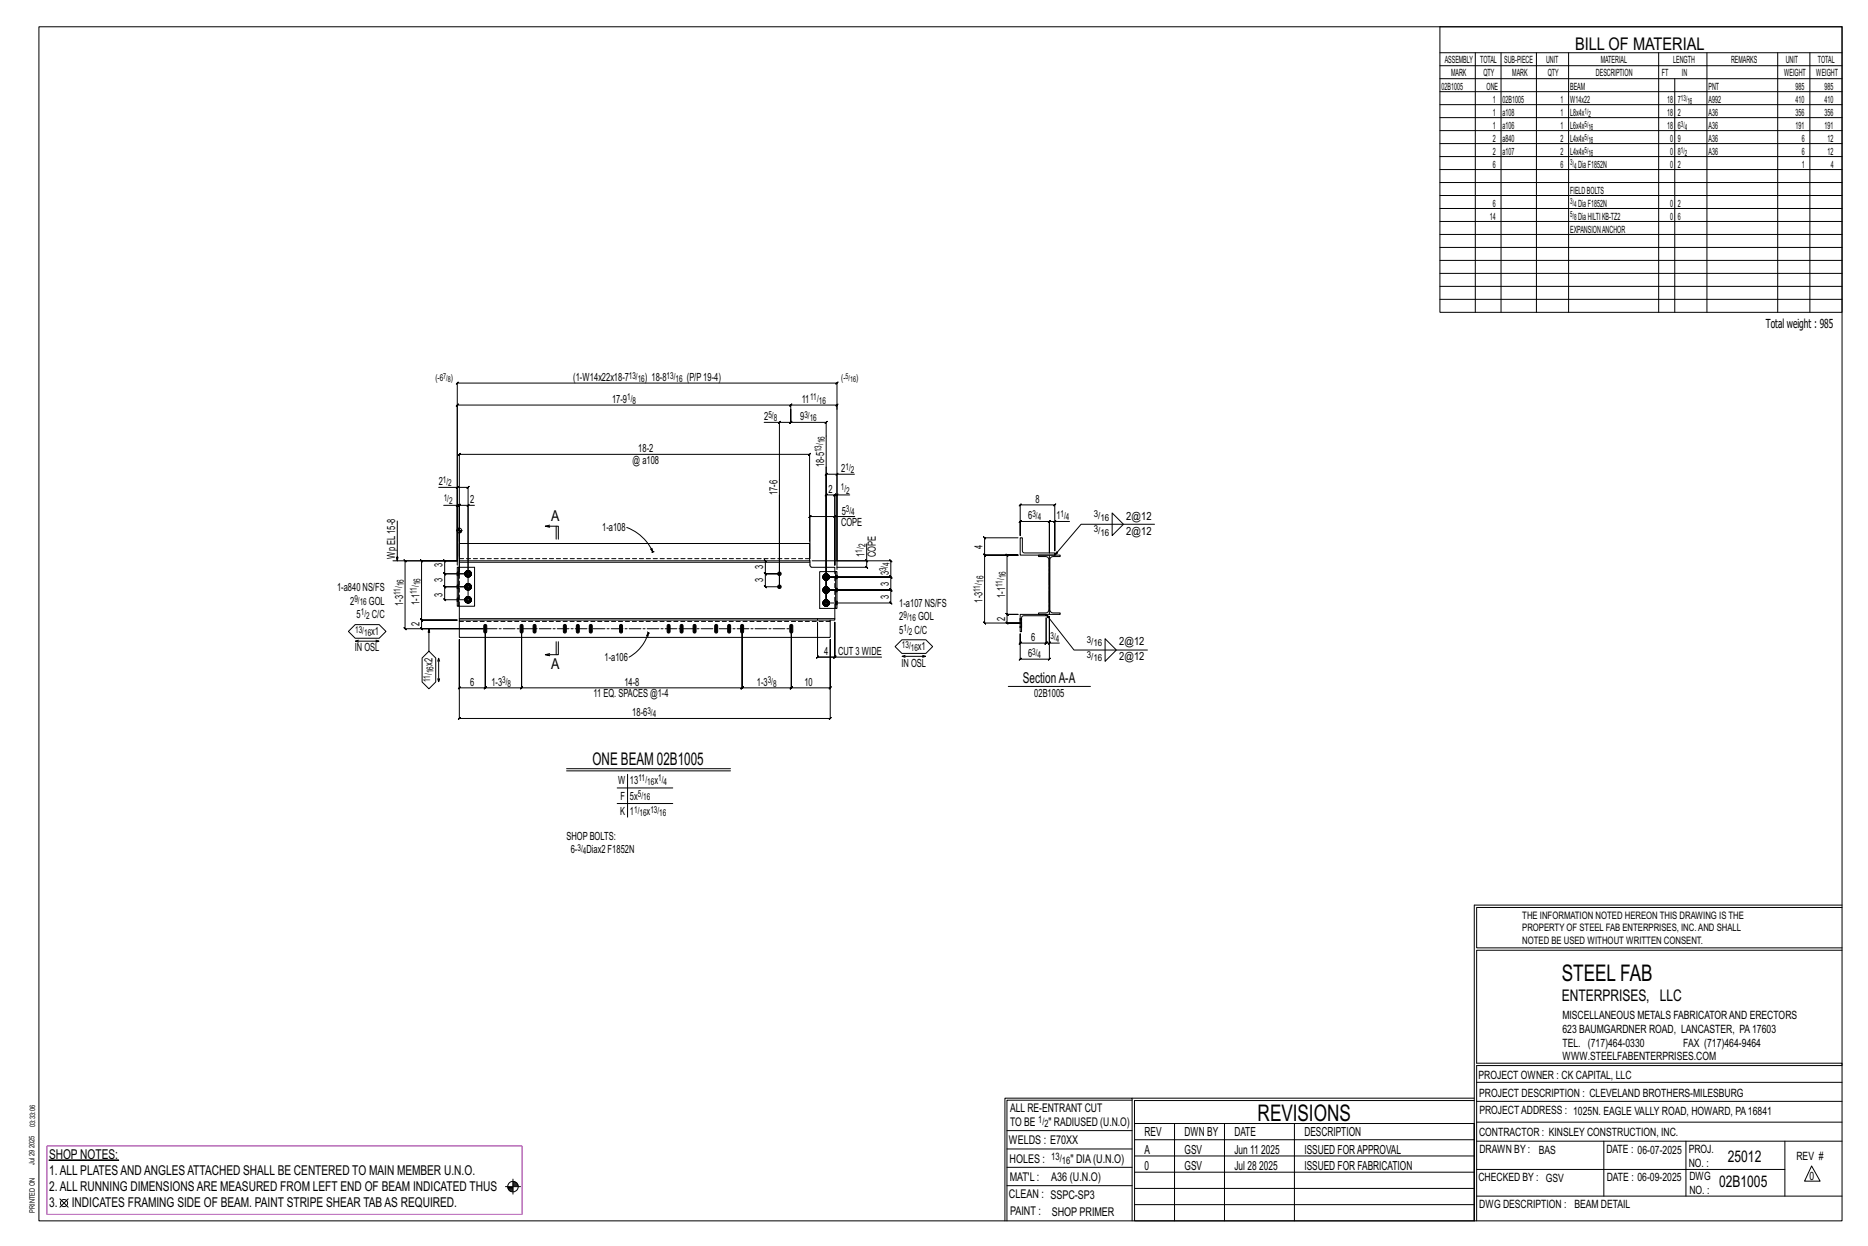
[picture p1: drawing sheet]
<svg xmlns="http://www.w3.org/2000/svg" width="914mm" height="610mm" viewBox="0 0 914 610" stroke-linecap="round" stroke-linejoin="round" font-family="sans-serif">
<g fill="#000" stroke="#000" stroke-width=".49">
<path d="M237 306h1v3a.7 .7 0 0 1 0 1 .7 .7 0 0 1-1-1zM255 306h1v3a.7 .7 0 0 1-1 1 .7 .7 0 0 1 0-1zM261 306h1v3a.7 .7 0 0 1 0 1 .7 .7 0 0 1-1-1zM276 306h1v3a.7 .7 0 0 1-1 1 .7 .7 0 0 1 0-1zM282 306h2v3a.7 .7 0 0 1-1 1 .7 .7 0 0 1-1-1zM289 306h1v3a.7 .7 0 0 1-1 1 .7 .7 0 0 1-1-1zM303 306h2v3a.7 .7 0 0 1-1 1 .7 .7 0 0 1-1-1zM327 306h1v3a.7 .7 0 0 1-1 1 .7 .7 0 0 1 0-1zM333 306h1v3a.7 .7 0 0 1 0 1 .7 .7 0 0 1-1-1zM339 306h2v3a.7 .7 0 0 1-1 1 .7 .7 0 0 1-1-1zM350 306h1v3a.7 .7 0 0 1 0 1 .7 .7 0 0 1-1-1zM356 306h2v3a.7 .7 0 0 1-1 1 .7 .7 0 0 1-1-1z"/>
<path d="M363 306h1v3a.7 .7 0 0 1-1 1 .7 .7 0 0 1 0-1zM387 306h1v3a.7 .7 0 0 1-1 1 .7 .7 0 0 1 0-1zM24 568h34z"/>
<circle cx="382" cy="281" r=".9"/>
<circle cx="382" cy="287" r=".9"/>
</g>
<g fill="none" stroke="#000" stroke-width=".49">
<path d="M19 13h883v584h-883zM705 13h197v140h-197zM705 26h197M705 32h197M705 39h197M722 26v127M735 26v127M752 26v127M768 26v127M812 26v127M820 39v114M836 26v127"/>
<path d="M870 26v127M886 26v127M705 45h197M705 51h197M705 58h197M705 64h197M705 70h197M705 77h197M705 83h197M705 89h197M705 96h197M705 102h197"/>
<path d="M705 108h197M705 115h197M705 121h197M705 127h197M705 134h197M705 140h197M705 146h197M387 198h23l-1 1 1-1v2M388 198l-1 1zM374 207h8v80h-7v1l-1-1h1v-6l-1-1 1 1h7h-7l-1-1 1 1v-7v1l-1-1h1M382 207h5l1-1-1 1v-7v7l1-1-1 1h17l1-1-1 1v88M382 206l-1 1z"/>
<path d="M387 200l1-2-1 1v-1h-163l-1 1 1-1v78M215 238h9v36M223 239l1-1zM224 238h5v1l1-1h-1v55h-11v1l-1-1h1v-6v1l-1-1h1h11h-11v1l-1-1h1v-6l-1-1 1 1h11M404 229v66v-63v1l1-1h-1h6M410 232l-1 1zM418 232h-8v42M194 255v19M217 247h7v27v-87l-1 1 1-1h186l-1 1 1-1v87h26l1 1-1-1v8l1 1-1-1h-32h32l1 1-1-1v7v-1l1 1h-1h-32h32v-1l1 1h-1v6l1 1-1-1h-32M223 248l1-1zM223 260h3M224 259v1"/>
<path d="M224 247h8M224 258v2M225 258v2M225 258v15M225 260v1M226 260h.1M229 248l1-1zM229 247v34M269 258l-2-1h6v7M269 257h-2M272 257v7M307 258a23 23 0 0 1 13 12"/>
<path d="M409 253v-1l-1 1zM409 253h-13l1-1-1 1v20M410 242l-1 1zM410 242h-1l-1 1 1-1v34v-23h9M416 242h-6v37M516 255h1l-1 1zM516 255h-2l-1 1 1-1v16v-16l-1 1 1-1h-15h1l-1 1v-1v7v-15v1l1-1h-1h17v1l1-1h-1v22v-14h8M544 251l6 5-6 6zM565 256h-36l-13 16M192 274h32M198 274h26h-18l1 1-1-1v29l1 1-1-1h18h-18l1 1-1-1v5v-1l1 1h-1h30h-38h1l-1-1v1v-34l1 1zM224 274h-6h-1l1 1v-1v7l-1-1 1 1h11"/>
<path d="M224 278h1v19h-1zM225 278h7v19h-7M225 266h171v8h-171zM225 272v-25l-1 1 1-1-1 1 1-1v34M225 274v1h171v-1M225 265v-43l-1 1 1-1h171v1l1-1h-1v43M225 275v3M229 279l-1 1M229 280l1-1v1M230 280l1 1M230 279l-1 1M230 280h1h-1"/>
<path d="M318 269l1-1 1 2zM320 270h-1M320 270h.1M396 275l1 2 12 1v2M409 276v-34l-1 1 1-1h-5h1l-1 1v-1v53M409 280h1v18h-1zM409 280h-8v18h8M424 274l1 1zM424 266v8h-26M424 274v4v-1l1 1h-1h-14M498 263h-16h-1l1 1v-1v9l-1-1 1 1h16h-16l-1-1 1 1v33l-1-1 1 1h18h-7l-1-1 1 1v-4l-1-1 1 1h5h-5l-1-1 1 1v-29l-1-1 1 1h5M499 263h1v6l1 1 15 1v1h-17z"/>
<path d="M508 272h11h-4l-1 2v24l1 2h4v1h-11v-1h4l1-2v-24l-1-2h-4zM225 297v6M228 293h.1M228 287h.1M228 281h.1M228 286v1M228 280v1M228 294l1 1M228 288h1M228 282h1M228 293v1M228 287v1"/>
<path d="M228 293v-1v1v1M228 287v-1v1v1v-1M228 280v1v1v-1M228 288l1 1M228 281l1 1M229 292h-1M229 286h-1M229 294l1 1M229 288h1M229 282h1M229 292l-1 1M229 292h1v1"/>
<path d="M229 286h1M230 292l1 1v1M230 286l1 1v1M230 292h-1M230 286h-1M230 294v1l-1-1M230 288h-1M230 281v1h-1M230 294h1h-1M230 287l1 1h-1M230 281h1l-1 1M230 293v1"/>
<path d="M230 287v1M230 281v1M230 292l1 1h-1M230 286h1l-1 1M231 293h.1M231 286v1M231 280v1M403 282h.1M403 289h.1M403 295h.1M403 288v1M403 294v1"/>
<path d="M403 283l1 1M403 290h1M403 296h1M403 282v1M403 295v1M403 282v-1v1v1M403 288v1v1v-1M403 295v-1v1v1v-1M404 283v1M404 289v1M404 296v1M404 281h-1"/>
<path d="M404 287l-1 1M404 294h-1M404 283l1 1M404 290h1M404 296h1M404 281v1M404 281h1v1M404 287v1M404 288l1-1v1M404 293v1M404 294h1M405 281l1 1v1"/>
<path d="M405 288l1 1M405 294l1 1v1M405 281h-1M405 287l-1 1M405 294h-1M405 283v1l-1-1M405 289v1h-1M405 296h-1M405 283h1h-1M405 289h1l-1 1M405 295l1 1h-1M405 282v1"/>
<path d="M405 289v1M405 295v1M405 281l1 1h-1M405 288h1h-1M405 294h1l-1 1M406 282h.1M406 288v1M406 294v1M409 298v5h-3M174 306h12l3 3-3 3h-12l-3-3zM174 314h11h-1M175 313l-1 1h1"/>
<path d="M184 313l1 1M210 308v11l-3 3v12l3 3 3-3v-12l-3-3M225 303h181v9h-181zM225 313v24h-1l1-1v1h13h-1l1-1v1v-29v29h-1l1-1v1h17l1-1-1 1v-29v29l1-1-1 1h108l1-1-1 1v-29v29l1-1-1 1h24l1-1-1 1v-29v29l1-1-1 1h19l1-1-1 1v-24v39l1-1-1 1h-181v-1l-1 1h1zM225 303h175M269 320h-2M272 314v6M273 314v6h-6l2 1M317 309v1M317 310v1zM317 310a20 20 0 0 1-9 12M317 310h1"/>
<path d="M400 303h9M441 313h12l4 3-4 4h-12l-3-4zM499 303h.1M499 307h.1M499 301h13h-11l-1 1v7h-1zM500 303h.1M500 307h.1M512 301l14 17h36M514 315v-1l-1 1zM514 315h-2l1-1-1 1v-13v13l1-1-1 1h-13l1-1-1 1v-5v12v1l1-1h-1h15l-1 1 1-1v-20v13h5M541 312l5 6-5 6zM214 324l1-2v2"/>
<path d="M214 332l1 2M215 322v12v-2M409 321l-1 1zM409 321h-9h1l-1 1v-1v-17v17v1l1-1h-1h9l-1 1 1-1v-17v17h23M442 321h11l-1 1M443 321h-1l1 1M452 321h1M494 336h40M277 376h81M277 377h81M307 379v21M302 386h27"/>
<path d="M302 393h27M722 443v154M722 443h180M902 444h-179v20h179M902 465h-179v55h179v1h-179v76M554 538h-61v59M554 537h168M722 538h-167v13M723 539h179M723 530h179M493 553h61M555 550h167v47h-167z"/>
<path d="M555 558h167M575 550v47M599 550v47M634 550v47M723 549h179M723 558h179M785 558v27M825 558v27M874 558v27M251 577v7M251 579h2M251 580h3"/>
<path d="M251 578h2M493 571h61M493 562h61M555 573h167M555 566h167M723 572h151M887 570l4 8h-8zM29 587l4 4M33 587l-4 4M247 581h8M249 581h2M249 582h2"/>
<path d="M250 583h1M492 597v-60h62v60M493 580h61M555 589h167M555 581h167M723 585h179"/>
<circle cx="225" cy="260" r="1.2"/>
<circle cx="31" cy="589" r="1.8"/>
<circle cx="251" cy="581" r="2.6"/>
</g>
<path d="M23 561h233v33h-233z" fill="none" stroke="#f0f" stroke-width=".5"/>
<g fill="none" stroke="#000" stroke-width=".49" stroke-dasharray="2 1.4">
<path d="M224 280h1M225 278v19M228 280h.1M228 280l1-1zM228 280l1-1M228 279h2zM228 280v1v-1v1v1v-1v1v-1M229 279h.1M229 279v1M229 280h1zM229 279h1h-1h1v1zM229 279h1z"/>
<path d="M230 280h.1M230 279v1zM230 279v1M230 279l1 2zM230 280l1 1M230 280h1zM396 273h-171M224 294h1zM224 294h.1M224 294h1M224 293h1M224 288h1z"/>
<path d="M224 288h.1M224 287l1 1M224 287h1M224 286h1M224 282h1zM224 282v-1M224 281l1 1M224 281h1M225 294l-1-1 1 1M225 287h-1l1 1M225 281h-1h1M228 293v1z"/>
<path d="M228 287v1zM228 281h.1M228 293v-1v1v2v-2M228 287v-1v1v1v-1M228 281v-2v2v1v-1M228 293h.1M228 294v1zM228 286v1zM228 288h.1M228 280v1zM228 281v1zM228 294v-1"/>
<path d="M228 288v-1M228 286v1M228 280v1M228 292v1zM228 295h1zM228 292h1zM228 286h.1M228 288l1 1zM228 286h1zM228 282h1zM228 294l1 1zM228 294l1 1"/>
<path d="M228 292h1M228 288h1zM228 288h1M228 286h1M228 282h1M228 294h1M228 293l1-1M228 287l1 1M228 287l1-1M228 281l1 1M228 280h1M228 287h.1"/>
<path d="M228 295h2zM228 292h2zM228 288h2zM228 286h2zM228 282h2zM228 293v-1v1v1M228 286v1v-1v2M228 294h1zM228 293h1zM228 287l1 1zM228 287l1-1zM228 281h1z"/>
<path d="M228 280h1zM229 295h.1M229 292h.1M229 289h.1M229 286v-1zM229 282h.1M229 294v1zM229 294h.1M229 293h.1M229 288v1v-1v1v-1zM229 288h.1M229 286h.1"/>
<path d="M229 281v1zM229 280h.1M229 295h1zM229 295h1M229 294l1 1M229 294h1zM229 293h1zM229 292h1h-1h1zM229 292h1zM229 289h1zM229 289l1-1zM229 289l1-1"/>
<path d="M229 288h1M229 288h1zM229 286h1zM229 286h1h-1h1zM229 285l1 1zM229 282h1zM229 282h1M229 282l1-1zM230 294h.1M230 293h.1M230 292v1M230 288h.1"/>
<path d="M230 288v-1zM230 286v1zM230 286h.1M230 282v-1M230 281h.1M230 295v-1zM230 295v-1M230 292h.1M230 282h.1M230 295h.1M230 289v-1zM230 287h.1"/>
<path d="M230 280v1zM230 292l1 1zM230 286l1 1zM230 293v1zM230 294h1h-1M230 293h1l-1-1M230 287l1 1h-1M230 287l1-1h-1M230 281h1l-1 1M230 280h1h-1M230 294v-1M230 292v1l1 1"/>
<path d="M230 288v-1M230 286l1 2M230 286h1zM231 293h.1M231 286v1zM231 286v1M231 280v1zM231 280v1M231 294l-1 1zM231 288h-1zM231 281l-1 1zM231 293l-1 2z"/>
<path d="M231 287l-1 1zM231 293v1zM231 287v1zM231 281h.1M403 282v1zM403 289h.1M403 295v1zM403 282l1-1-1 1 1 2-1-2M403 289l1-2-1 2 1 1-1-1M403 295l1-1-1 1 1 1-1-1M403 282h.1M403 283h.1"/>
<path d="M403 288v1zM403 289v1zM403 294v1zM403 296h.1M403 283v-1M403 288v1M403 296v-1M403 294v1M403 281v1zM403 283l1 1zM403 281h1zM403 288h.1"/>
<path d="M403 290h1zM403 288l1-1zM403 294h.1M403 296h1zM403 294h1zM403 283l1 1M403 281h1M403 290h1M403 288l1-1M403 296h1M403 294h1M403 283h1"/>
<path d="M403 282l1-1M403 289l1 1M403 288h1M403 295l1 1M403 295l1-1M404 282v1zM404 289h.1M404 295h.1M404 284h1zM404 281h1zM404 290h1zM404 287h1z"/>
<path d="M404 296h1zM404 294h1zM404 282l-1-1v1v1h1M404 288h-1v1v-1v1v1v-1v1l1-1M404 294h-1v1v-1v2h1M404 282h.1M404 283h.1M404 288v1zM404 288h.1M404 295v1zM404 284h.1M404 281h.1"/>
<path d="M404 290h.1M404 287h.1M404 296v1zM404 294v-1zM404 283v1zM404 294v1zM404 296v1v-1v1v-1zM404 296h.1M404 294h.1M404 284h1M404 283l1 1M404 283h1z"/>
<path d="M404 282h1zM404 281h1h-1h1zM404 287v1M404 290h1M404 289h1zM404 288h1zM404 287h1h-1h1v1zM404 293v1v-1v1M404 297l1-1zM404 297l1-1M404 296h1M404 293l1 1-1-1 1 1z"/>
<path d="M404 293l1 1zM405 283h.1M405 282h.1M405 281v1M405 290v-1M405 289h.1M405 288h.1M405 296h.1M405 296v-1zM405 294v1zM405 294h.1M405 284v-1z"/>
<path d="M405 284v-1M405 281h.1M405 290h.1M405 287v1zM405 287v1M405 284l1-1zM405 281h1zM405 290h1zM405 287l1 1zM405 296h1zM405 294h1zM405 288v1z"/>
<path d="M405 295h.1M405 281l1 1zM405 287l1 2zM405 294l1 1zM405 282v1zM405 283h1h-1M405 282h1l-1-1M405 289h1l-1 1M405 288h1h-1M405 295l1 1h-1M405 295l1-1h-1M405 283v-1"/>
<path d="M405 281v1l1 1M405 288l1 1M405 296v-1M405 294l1 2M406 281v1zM406 288h.1M406 294h.1M406 282h.1M406 288v1zM406 288v1M406 294v1zM406 294v1"/>
<path d="M406 283h.1M406 289v1zM406 296h.1M406 282l-1 2zM406 289l-1 1zM406 295l-1 1zM406 282v1zM406 289h.1M406 295v1zM409 298v-18M409 281l1 1zM409 282h1h-1"/>
<path d="M409 288h1zM409 288l1 1-1-1M409 294h1zM409 295h1l-1-1M410 282h.1M410 282h-1M410 283h-1M410 288h.1M410 288h-1M410 289h-1M410 294h.1M410 295l-1-1"/>
<path d="M410 295h-1M410 296h-1M225 304h181M499 303h1M499 303h.1M499 307h.1M499 307h1M499 306l1 1M500 303h-1M500 303h.1M500 306v-3h-1v3h1"/>
</g>
<path d="M514 272v29M238 308h149" fill="none" stroke="#000" stroke-width=".49" stroke-dasharray="5.8 1 1 1"/>
<g font-size="11.2">
<text x="764" y="480">STEEL FAB</text>
<text x="616" y="548">REVISIONS</text>
</g>
<g font-size="8.6">
<text x="771" y="24">BILL OF MATERIAL</text>
<text x="290" y="374">ONE BEAM 02B1005</text>
</g>
<g font-size="7.9">
<text x="765" y="490">ENTERPRISES, LLC</text>
<text x="846" y="569">25012</text>
<text x="842" y="581">02B1005</text>
</g>
<g font-size="7.3">
<text x="270" y="255">A</text>
<text x="270" y="327">A</text>
<text x="501" y="334">SectionA-A</text>
</g>
<g font-size="6.6">
<text x="24" y="567">SHOP NOTES:</text>
<text x="24" y="575">1.ALL PLATESANDANGLESATTACHED SHALL BE CENTERED TO MAIN MEMBER U.N.O.</text>
<text x="24" y="583">2.ALL RUNNING DIMENSIONSARE MEASURED FROM LEFT END OF BEAM INDICATED THUS</text>
<text x="24" y="591">3.</text>
<text x="35" y="591">INDICATES FRAMING SIDE OF BEAM. PAINT STRIPE SHEAR TABAS REQUIRED.</text>
</g>
<g font-size="6.1">
<text x="864" y="161">Total weight : 985</text>
<text x="560" y="556">REV</text>
<text x="580" y="556">DWN BY</text>
<text x="604" y="556">DATE</text>
<text x="639" y="556">DESCRIPTION</text>
<text x="560" y="564">A</text>
<text x="580" y="564">GSV</text>
<text x="604" y="564">Jun 11</text>
<text x="617" y="564">2025</text>
<text x="639" y="564">ISSUED FORAPPROVAL</text>
<text x="560" y="572">0</text>
<text x="580" y="572">GSV</text>
<text x="604" y="572">Jul 28</text>
<text x="616" y="572">2025</text>
<text x="639" y="572">ISSUED FOR FABRICATION</text>
</g>
<g font-size="5.9">
<text x="494" y="560">WELDS : E70XX</text>
<text x="494" y="569">HOLES :</text>
<text x="524" y="569">&quot; DIA(U.N.O)</text>
<text x="494" y="578">MAT'L :</text>
<text x="515" y="578">A36 (U.N.O)</text>
<text x="494" y="586">CLEAN : SSPC-SP3</text>
<text x="495" y="595">PAINT :</text>
<text x="515" y="595">SHOP PRIMER</text>
</g>
<g font-size="5.8">
<text x="494" y="544">ALL RE-ENTRANT CUT</text>
<text x="494" y="551">TO BE</text>
<text x="513" y="551">&quot; RADIUSED (U.N.O)</text>
</g>
<g font-size="5.6">
<text x="765" y="499">MISCELLANEOUS METALS FABRICATORAND ERECTORS</text>
<text x="765" y="505">623 BAUMGARDNER ROAD, LANCASTER, PA17603</text>
<text x="765" y="512">TEL. (717)464-0330</text>
<text x="824" y="512">FAX (717)464-9464</text>
<text x="765" y="519">WWW.STEELFABENTERPRISES.COM</text>
<text x="724" y="528">PROJECT OWNER : CK CAPITAL, LLC</text>
<text x="724" y="537">PROJECT DESCRIPTION : CLEVELAND BROTHERS-MILESBURG</text>
<text x="724" y="545">PROJECTADDRESS : 1025N. EAGLE VALLY ROAD, HOWARD, PA16841</text>
<text x="724" y="556">CONTRACTOR : KINSLEY CONSTRUCTION, INC.</text>
<text x="724" y="564">DRAWN BY :</text>
<text x="753" y="564">BAS</text>
<text x="786" y="564">DATE : 06-07-2025</text>
<text x="827" y="564">PROJ.</text>
<text x="879" y="568">REV #</text>
<text x="827" y="571">NO. :</text>
<text x="724" y="578">CHECKED BY : GSV</text>
<text x="787" y="578">DATE : 06-09-2025</text>
<text x="827" y="578">DWG</text>
<text x="886" y="578">0</text>
<text x="827" y="584">NO. :</text>
<text x="724" y="591">DWG DESCRIPTION : BEAM DETAIL</text>
</g>
<g font-size="5.5">
<text x="281" y="186">(1-W14x22x18-7</text>
<text x="316" y="186">) 18-8</text>
<text x="336" y="186">(P/P19-4)</text>
<text x="300" y="197">17-9</text>
<text x="392" y="197">11</text>
<text x="374" y="206">2</text>
<text x="392" y="206">9</text>
<text x="312" y="221">18-2</text>
<text x="310" y="227">@ a108</text>
<text x="403" y="229" transform="rotate(-90 403 229)">18-5</text>
<text x="412" y="231">2</text>
<text x="215" y="237">2</text>
<text x="381" y="242" transform="rotate(-90 381 242)">17-6</text>
<text x="406" y="241">2</text>
<text x="230" y="246">2</text>
<text x="412" y="252">5</text>
<text x="507" y="246">8</text>
<text x="412" y="257">COPE</text>
<text x="503" y="254">6</text>
<text x="517" y="254">1</text>
<text x="551" y="254">2@12</text>
<text x="295" y="260">1-a108</text>
<text x="551" y="262">2@12</text>
<text x="481" y="268" transform="rotate(-90 481 268)">4</text>
<text x="193" y="273" transform="rotate(-90 193 273)">Wp EL15-8</text>
<text x="423" y="272" transform="rotate(-90 423 272)">1</text>
<text x="429" y="272" transform="rotate(-90 429 272)">COPE</text>
<text x="217" y="278" transform="rotate(-90 217 278)">3</text>
<text x="374" y="279" transform="rotate(-90 374 279)">3</text>
<text x="435" y="282" transform="rotate(-90 435 282)">3</text>
<text x="217" y="285" transform="rotate(-90 217 285)">3</text>
<text x="374" y="285" transform="rotate(-90 374 285)">3</text>
<text x="435" y="287" transform="rotate(-90 435 287)">3</text>
<text x="165" y="289">1-a840 NS/FS</text>
<text x="217" y="292" transform="rotate(-90 217 292)">3</text>
<text x="435" y="293" transform="rotate(-90 435 293)">3</text>
<text x="492" y="293" transform="rotate(-90 492 293)">1-1</text>
<text x="171" y="296">2</text>
<text x="181" y="296">GOL</text>
<text x="197" y="297" transform="rotate(-90 197 297)">1-3</text>
<text x="205" y="296" transform="rotate(-90 205 296)">1-1</text>
<text x="440" y="297">1-a107 NS/FS</text>
<text x="481" y="295" transform="rotate(-90 481 295)">1-3</text>
<text x="175" y="302">5</text>
<text x="182" y="302">C/C</text>
<text x="440" y="304">2</text>
<text x="449" y="304">GOL</text>
<text x="492" y="304" transform="rotate(-90 492 304)">2</text>
<text x="182" y="311">x1</text>
<text x="205" y="306" transform="rotate(-90 205 306)">2</text>
<text x="440" y="310">5</text>
<text x="448" y="310">C/C</text>
<text x="505" y="314">6</text>
<text x="548" y="316">2@12</text>
<text x="174" y="319">IN OSL</text>
<text x="296" y="323">1-a106</text>
<text x="403" y="320">4</text>
<text x="410" y="320">CUT 3 WIDE</text>
<text x="449" y="318">x1</text>
<text x="503" y="322">6</text>
<text x="548" y="323">2@12</text>
<text x="212" y="326" transform="rotate(-90 212 326)">x2</text>
<text x="441" y="326">IN OSL</text>
<text x="230" y="336">6</text>
<text x="241" y="336">1-3</text>
<text x="306" y="336">14-8</text>
<text x="370" y="336">1-3</text>
<text x="394" y="336">10</text>
<text x="291" y="341">11 EQ. SPACES @1-4</text>
<text x="506" y="341">02B1005</text>
<text x="310" y="351">18-6</text>
<text x="303" y="384">W</text>
<text x="308" y="384">13</text>
<text x="320" y="384">x</text>
<text x="304" y="391">F</text>
<text x="308" y="391">5x</text>
<text x="304" y="399">K</text>
<text x="308" y="399">1</text>
<text x="317" y="399">x</text>
<text x="277" y="411">SHOPBOLTS:</text>
<text x="279" y="417">6-</text>
<text x="287" y="417">Diax2 F1852N</text>
</g>
<g font-size="5">
<text x="745" y="450">THE INFORMATION NOTED HEREON THIS DRAWING IS THE</text>
<text x="745" y="456">PROPERTY OF STEEL FAB ENTERPRISES, INC.AND SHALL</text>
<text x="745" y="462">NOTED BE USED WITHOUT WRITTEN CONSENT.</text>
<text x="508" y="550">1/</text>
<text x="511" y="551">2</text>
<text x="515" y="568">13/</text>
<text x="520" y="570">16</text>
</g>
<g font-size="4.9">
<text x="707" y="31">ASSEMBLY</text>
<text x="725" y="31">TOTAL</text>
<text x="736" y="31">SUB-PIECE</text>
<text x="757" y="31">UNIT</text>
<text x="784" y="31">MATERIAL</text>
<text x="819" y="31">LENGTH</text>
<text x="847" y="31">REMARKS</text>
<text x="874" y="31">UNIT</text>
<text x="890" y="31">TOTAL</text>
<text x="710" y="37">MARK</text>
<text x="726" y="37">QTY</text>
<text x="740" y="37">MARK</text>
<text x="758" y="37">QTY</text>
<text x="781" y="37">DESCRIPTION</text>
<text x="814" y="37">FT</text>
<text x="823" y="37">IN</text>
<text x="873" y="37">WEIGHT</text>
<text x="889" y="37">WEIGHT</text>
<text x="706" y="44">02B1005</text>
<text x="728" y="44">ONE</text>
<text x="769" y="44">BEAM</text>
<text x="836" y="44">PNT</text>
<text x="879" y="44">985</text>
<text x="893" y="44">985</text>
<text x="731" y="50">1</text>
<text x="736" y="50">02B1005</text>
<text x="764" y="50">1</text>
<text x="769" y="50">W14x22</text>
<text x="816" y="50">18</text>
<text x="821" y="50">7</text>
<text x="836" y="50">A992</text>
<text x="879" y="50">410</text>
<text x="893" y="50">410</text>
<text x="731" y="57">1</text>
<text x="736" y="57">a108</text>
<text x="764" y="57">1</text>
<text x="769" y="57">L8x4x</text>
<text x="816" y="57">18</text>
<text x="821" y="57">2</text>
<text x="836" y="57">A36</text>
<text x="879" y="57">356</text>
<text x="893" y="57">356</text>
<text x="731" y="63">1</text>
<text x="736" y="63">a106</text>
<text x="764" y="63">1</text>
<text x="769" y="63">L6x4x</text>
<text x="816" y="63">18</text>
<text x="821" y="63">6</text>
<text x="836" y="63">A36</text>
<text x="879" y="63">191</text>
<text x="893" y="63">191</text>
<text x="731" y="69">2</text>
<text x="736" y="69">a840</text>
<text x="764" y="69">2</text>
<text x="769" y="69">L4x4x</text>
<text x="818" y="69">0</text>
<text x="821" y="69">9</text>
<text x="836" y="69">A36</text>
<text x="882" y="69">6</text>
<text x="895" y="69">12</text>
<text x="731" y="76">2</text>
<text x="736" y="76">a107</text>
<text x="764" y="76">2</text>
<text x="769" y="76">L4x4x</text>
<text x="818" y="76">0</text>
<text x="821" y="76">8</text>
<text x="836" y="76">A36</text>
<text x="882" y="76">6</text>
<text x="895" y="76">12</text>
<text x="731" y="82">6</text>
<text x="764" y="82">6</text>
<text x="772" y="82">DiaF1852N</text>
<text x="818" y="82">0</text>
<text x="821" y="82">2</text>
<text x="882" y="82">1</text>
<text x="896" y="82">4</text>
<text x="769" y="95">FIELDBOLTS</text>
<text x="731" y="101">6</text>
<text x="772" y="101">DiaF1852N</text>
<text x="818" y="101">0</text>
<text x="821" y="101">2</text>
<text x="729" y="107">14</text>
<text x="772" y="107">DiaHILTIKB-TZ2</text>
<text x="818" y="107">0</text>
<text x="821" y="107">6</text>
<text x="769" y="114">EXPANSIONANCHOR</text>
</g>
<g font-size="4.7">
<text x="308" y="185">13/</text>
<text x="326" y="185">13/</text>
<text x="213" y="187">(-6</text>
<text x="221" y="187">)</text>
<text x="312" y="187">16</text>
<text x="331" y="187">16</text>
<text x="412" y="187">(-</text>
<text x="419" y="187">)</text>
<text x="307" y="196">1/</text>
<text x="310" y="198">8</text>
<text x="397" y="196">11/</text>
<text x="401" y="198">16</text>
<text x="376" y="204">5/</text>
<text x="379" y="206">8</text>
<text x="394" y="204">3/</text>
<text x="396" y="206">16</text>
<text x="402" y="221" transform="rotate(-90 402 221)">13/</text>
<text x="404" y="217" transform="rotate(-90 404 217)">16</text>
<text x="414" y="230">1/</text>
<text x="417" y="231">2</text>
<text x="217" y="236">1/</text>
<text x="219" y="238">2</text>
<text x="412" y="240">1/</text>
<text x="217" y="245">1/</text>
<text x="414" y="242">2</text>
<text x="220" y="247">2</text>
<text x="414" y="250">3/</text>
<text x="417" y="252">4</text>
<text x="505" y="253">3/</text>
<text x="508" y="255">4</text>
<text x="519" y="253">1/</text>
<text x="522" y="255">4</text>
<text x="535" y="253">3/</text>
<text x="539" y="255">16</text>
<text x="535" y="260">3/</text>
<text x="539" y="262">16</text>
<text x="424" y="268" transform="rotate(-90 424 268)">2</text>
<text x="422" y="270" transform="rotate(-90 422 270)">1/</text>
<text x="434" y="279" transform="rotate(-90 434 279)">3/</text>
<text x="435" y="277" transform="rotate(-90 435 277)">4</text>
<text x="198" y="287" transform="rotate(-90 198 287)">16</text>
<text x="206" y="286" transform="rotate(-90 206 286)">16</text>
<text x="481" y="285" transform="rotate(-90 481 285)">16</text>
<text x="491" y="287" transform="rotate(-90 491 287)">11/</text>
<text x="492" y="283" transform="rotate(-90 492 283)">16</text>
<text x="196" y="291" transform="rotate(-90 196 291)">11/</text>
<text x="204" y="291" transform="rotate(-90 204 291)">11/</text>
<text x="480" y="289" transform="rotate(-90 480 289)">11/</text>
<text x="173" y="295">9/</text>
<text x="176" y="296">16</text>
<text x="177" y="301">1/</text>
<text x="179" y="303">2</text>
<text x="442" y="302">9/</text>
<text x="445" y="304">16</text>
<text x="174" y="309">13/</text>
<text x="178" y="311">16</text>
<text x="442" y="309">1/</text>
<text x="445" y="310">2</text>
<text x="441" y="317">13/</text>
<text x="514" y="312">3/</text>
<text x="517" y="314">4</text>
<text x="532" y="315">3/</text>
<text x="535" y="316">16</text>
<text x="446" y="319">16</text>
<text x="505" y="320">3/</text>
<text x="508" y="322">4</text>
<text x="532" y="322">3/</text>
<text x="535" y="324">16</text>
<text x="212" y="329" transform="rotate(-90 212 329)">16</text>
<text x="210" y="334" transform="rotate(-90 210 334)">11/</text>
<text x="246" y="334">3/</text>
<text x="248" y="336">8</text>
<text x="376" y="334">3/</text>
<text x="378" y="336">8</text>
<text x="317" y="349">3/</text>
<text x="320" y="351">4</text>
<text x="312" y="382">11/</text>
<text x="317" y="384">16</text>
<text x="322" y="382">1/</text>
<text x="325" y="384">4</text>
<text x="312" y="390">5/</text>
<text x="315" y="392">16</text>
<text x="310" y="398">1/</text>
<text x="313" y="399">16</text>
<text x="318" y="398">13/</text>
<text x="323" y="399">16</text>
<text x="283" y="416">3/</text>
<text x="285" y="418">4</text>
</g>
<g font-size="4.2">
<text x="823" y="49">13/</text>
<text x="826" y="51">16</text>
<text x="776" y="56">1/</text>
<text x="778" y="57">2</text>
<text x="776" y="62">5/</text>
<text x="778" y="63">16</text>
<text x="823" y="62">3/</text>
<text x="825" y="63">4</text>
<text x="776" y="68">5/</text>
<text x="778" y="70">16</text>
<text x="776" y="75">5/</text>
<text x="778" y="76">16</text>
<text x="823" y="75">1/</text>
<text x="825" y="76">2</text>
<text x="769" y="81">3/</text>
<text x="770" y="82">4</text>
<text x="769" y="100">3/</text>
<text x="770" y="101">4</text>
<text x="769" y="106">5/</text>
<text x="770" y="108">8</text>
</g>
<g font-size="4">
<text x="217" y="186">7/</text>
<text x="414" y="186">5/</text>
<text x="219" y="187">8</text>
<text x="416" y="187">16</text>
</g>
<g font-size="3.7">
<text x="17" y="551" transform="rotate(-90 17 551)">03:33:06</text>
<text x="17" y="562" transform="rotate(-90 17 562)">2025</text>
<text x="17" y="570" transform="rotate(-90 17 570)">Jul 29</text>
<text x="17" y="593" transform="rotate(-90 17 593)">PRINTED ON</text>
</g>
</svg>
